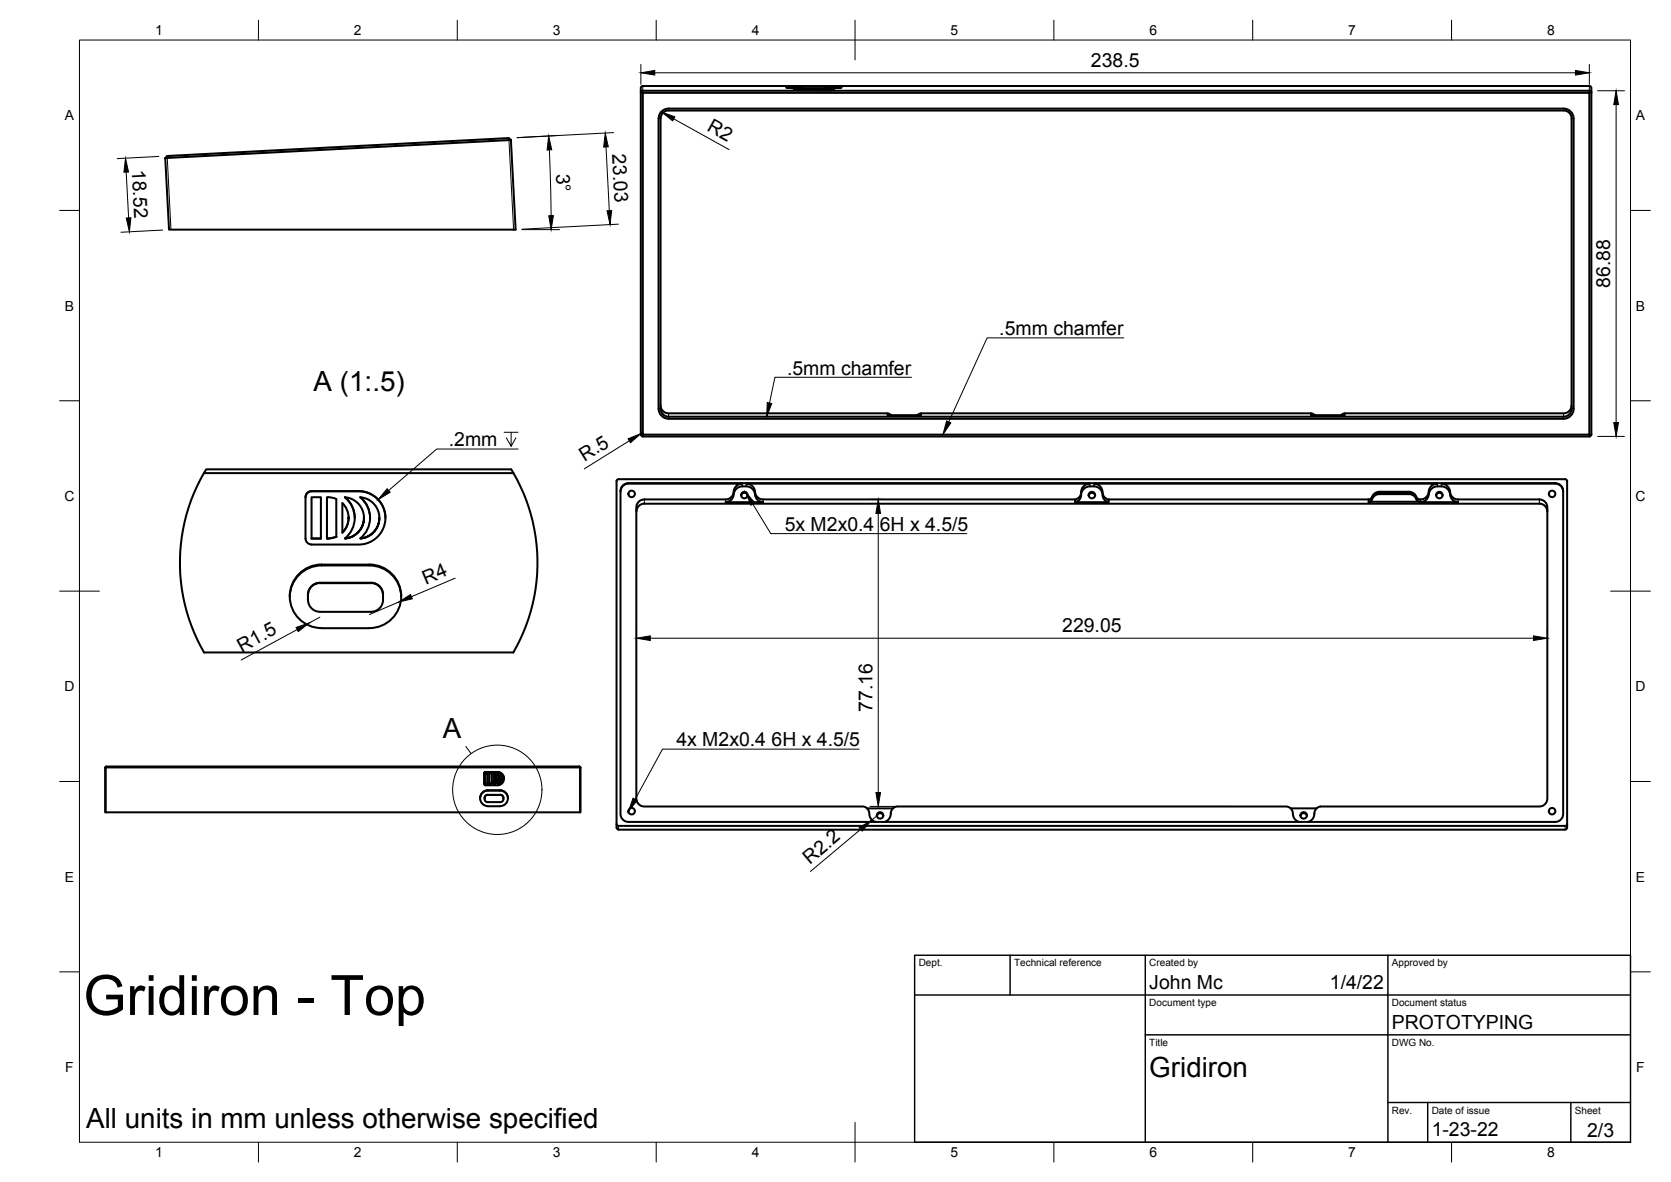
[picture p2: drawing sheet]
<svg xmlns="http://www.w3.org/2000/svg" width="420mm" height="297mm" viewBox="0 0 420 297" stroke-linecap="round" stroke-linejoin="round" font-family="sans-serif">
<!-- layer: Visible -->
<g fill="none" stroke="#000" stroke-width=".51">
<path d="M128.5 35.2l-.6-.5-85.9 4.5-.4 .5M128.5 35.2l-86.9 4.5M128.5 35.2l1.1 22.5h-87.1l-.9-18M161.6 23.3h238v85.9h-238zM161.6 22.8h238M161.6 22.8l-.4 .2-.1 .3M165.6 29.8v73M166.1 29.8v72.9M197.7 22l3.9-.2h7.8l2.2 .2-4 .2h-7.7zM200.4 22.6l2.4 .1M200.4 22.6h-.2M202.3 22.6h-.2"/>
<path d="M202.3 22.6l2.4 .1M202.8 22.4l-2.4 .1M202.8 22.4l-1.3 .1 1.3 .1M204.2 22.6h-.1M204.2 22.5l.8 .1M204.2 22.5v.1M204.7 22.4l-1.2 .1 1.2 .1M204.7 22.4l-2.4 .1M205 22.4l-.8 .1M205 22.4v.3M205 22.5h.8M205.8 22.6h1.1"/>
<path d="M206.8 22.4l.1 .3M206.8 22.6h.1M206.9 22.4h-1.1v.3M206.9 22.5h.8M207.7 22.6v-.2h1.2v.3h-7.2l-2.1-.2 1.9-.2h8.2l-.1 .3-1.9 .1M208.9 22.5h.1M208.9 22.5l.8 .1M393.1 27.8h-225a2 2 0 0 0-2 2M393.1 27.3h-225a2.5 2.5 0 0 0-2.5 2.5M393.2 27.8a2 2 0 0 1 2 2M393.2 27.3a2.5 2.5 0 0 1 2.5 2.5v73M395.2 29.8v72.9a2 2 0 0 1-2 2"/>
<path d="M399.6 22.8l.5 .2v.3M51.3 118.9h77.8M51.8 117.9h76.7a45 45 0 0 1 .6 46.1h-77.8a45 45 0 0 1 .5-46.1zM165.6 102.7a2.5 2.5 0 0 0 2.5 2.5h225M166.1 101.9a2.02 2.02 0 0 0 2 2h55.1M166.1 102.7a2 2 0 0 0 2 2h225M230.6 104.3l1-.4h98.1l.9 .4M231.6 103.9v.4h-8.4v-.4l.9 .4M329.7 103.9v.4h8.4v-.4M395.2 101.9a2.02 2.02 0 0 1-2.1 2h-55l-1 .4M395.7 102.7a2.5 2.5 0 0 1-2.5 2.5M399.6 109.7l.3-.1 .2-.4v-87.2l-.3-.4h-238.3l-.4 .4v87.2l.3 .4 238.2 .1"/>
<path d="M77.1 124l.8-.5 .4-.1h12.2l1.5 .3 2.1 1 1.4 1.3 1.1 2 .3 1.6-.1 1.9-1 2.3-1.2 1.4-2.1 1.2-2 .4h-12.2a1.49 1.49 0 0 1-1.5-1.5v-10.4zM78.3 123.5h12.2l2 .4 1.8 1 1.4 1.4 .9 1.7 .3 2.1M78.3 123.5a1.49 1.49 0 0 0-1.5 1.4M78.3 125h2.4v10.3h-2.4zM82.2 135.3v-10.3h.2l2.2 .4v9.5l-2.2 .4M82.2 135.3h.2zM84.6 134.9l-2.2 .4M86.1 126.4v7.4M86.1 126.4l1 1.5 .4 1.1 .2 1.1M86.7 125l1.8 .4 1.7 1.3 1 1.6 .3 1.8-.3 1.9-1 1.6-1.7 1.3-1.8 .4 1.8-.4 1.7-1.3 1-1.6 .3-1.9M86.7 125a6.7 6.7 0 0 1 0 10.3M86.7 125a6.7 6.7 0 0 1 2.5 5.1"/>
<path d="M87.7 130.1l-.2 1.2-.4 1.1-1 1.4M87.7 130.1v.1M90.6 125l1.8 .4 1.3 .9 1.2 1.6 .5 1.9-.3 1.9-1.1 2-1.6 1.2-1.8 .4 1.8-.4 1.6-1.2 1.1-1.7 .3-1.9M90.6 125a6.7 6.7 0 0 1 0 10.3M90.6 125a6.7 6.7 0 0 1 2.4 5.1M156 123.5a2.02 2.02 0 0 1 2-2h28.6a2.32 2.32 0 0 0-2.2 2.5l-.6 1-1 .5h-20.8a2.02 2.02 0 0 0-2 2v73.2a2.02 2.02 0 0 0 2 2h55.1a1.94 1.94 0 0 1 1.5 2.2l.5 1 1 .7M156.6 122l.7-.4 .7-.2h233a2.02 2.02 0 0 1 2 2v81.1a2.02 2.02 0 0 1-2 2.1h-233a2.02 2.02 0 0 1-2-2.1v-81.1l.2-.7zM162 126.6h225.1M162 126.6a2 2 0 0 0-2 2M182.5 126.2h9.4M186.4 124.5a.81 .81 0 0 1 .8-.6 .81 .81 0 0 1 .8 .6M191.9 126.2a2.23 2.23 0 0 1-2.2-2.5 2.92 2.92 0 0 0-5.1 0 2.25 2.25 0 0 1-2.1 2.5"/>
<path d="M270.3 125.5a1.93 1.93 0 0 0 1.6-2.2 2.26 2.26 0 0 1 2.1-1.8h-86.4a2.32 2.32 0 0 1 2.3 2.5l.3 .7 .6 .5 1.1 .3h78.4v.7h8.4v-.7h65.4a1.11 1.11 0 0 0 1-.9l.8-.7 1-.3h7.4a2.59 2.59 0 0 1 2.1 1.7 2.01 2.01 0 0 0 2.9-2.1l.6-1.1 .7-.4 .8-.2h-86.4a2.5 2.5 0 0 1 2.3 2.9l.6 .7 .8 .4M273.7 124.5a.81 .81 0 0 1 .8-.6 .81 .81 0 0 1 .8 .6M275 122.2a2.53 2.53 0 0 0-3.2 2.7 1.8 1.8 0 0 1-1.5 1.3M275.1 122.2a2.36 2.36 0 0 1 2.2 2.7 1.8 1.8 0 0 0 1.5 1.3M344.1 126.1a1.49 1.49 0 0 0 1.3-1.3l1.1-.6h7.8a2.53 2.53 0 0 1 2.1 1.7l.7 .2zM346.9 123.9l-1.1 .2 1-.4h7.6l.9 .4-1-.2M346.9 123.9h.4M347.3 123.9h6.5M354.3 123.9h-.5M357.2 126.2h9.4M361.1 124.5a.81 .81 0 0 1 .8-.6 .81 .81 0 0 1 .8 .6M362.4 122.2a2.57 2.57 0 0 0-3.3 2.6 2 2 0 0 1-1.9 1.4"/>
<path d="M362.4 122.2a2.37 2.37 0 0 1 2.3 2.6 2 2 0 0 0 1.9 1.4M387.1 126.6a2 2 0 0 1 2 2M393 123.5a2 2 0 0 0-2-2h-28.6a2.32 2.32 0 0 1 2.3 2.5l.5 1 1 .5h20.9a2.02 2.02 0 0 1 2 2v73.2a2.02 2.02 0 0 1-2 2h-55.1a1.94 1.94 0 0 0-1.5 2.2l-.6 1-.9 .7M72.9 150a8 8 0 0 1 8-7.9h12a8 8 0 0 1 8 7.9M75.2 144.2a7.9 7.9 0 0 1 5.7-2.3h12a8 8 0 0 1 8 8 8 8 0 0 1-8 7.9h-12a8 8 0 0 1-7.4-4.9 8 8 0 0 1 1.7-8.7zM78.1 147.6a2.99 2.99 0 0 1 2.3-1.2h12.9a2.99 2.99 0 0 1 3 3 3.4 3.4 0 0 1-2.3 4.3h-13.6a3.3 3.3 0 0 1-3-4.3l.1-.7zM96.3 149.5l-.2-1.2-.8-1a2.85 2.85 0 0 0-2-.8h-12.9a3.1 3.1 0 0 0-3 2.8v.3M26.4 192.9v11.2h119.6v-11.2M26.4 192.9l.3-.3h119l.3 .3M121.8 194.2l.3-.2h3.1l.6 .2 .8 .8 .1 .6-.1 .7-.6 .7-.7 .3h-3.4l-.2-.3zM122.1 194l3.6 .1 .6 .5 .4 1.1M122.1 194.4h.6v2.6h-.6z"/>
<path d="M122.1 197h.6M122.4 199.8l-.3 .2a.95 .95 0 0 0 .5 1.6h3.2M122.6 199.7a.75 .75 0 0 0-.7 .8M122.7 198.7h3M123.1 197h.1M123.1 194.4l-.1 2.6M123.1 194.4l.5 .1v2.4l-.5 .1M124 196.6a1.3 1.3 0 0 0 0-1.9v1.9M124.2 194.4l.8 .4 .4 .9M124.8 195.7l-.2-.8-.4-.5a1.68 1.68 0 0 1 0 2.6M125.1 194.4l.9 .4 .3 .9M125.2 194.4a1.68 1.68 0 0 1 0 2.6"/>
<path d="M125.2 194.4l.4 .5 .2 .8M125.4 195.7l-.4 .9-.8 .4 .8-.4zM125.7 198.6a2 2 0 0 1 2 2 2 2 0 0 1-2 2h-3a2.01 2.01 0 0 1-2-2 2.01 2.01 0 0 1 2-2M125.8 199.8h-3.4M125.8 199.8h.3M125.8 199.7a.75 .75 0 0 1 .8 .8M126.1 199.8l.2 .2a.96 .96 0 0 1-.5 1.6M126.3 195.7l-.2 .7-1 .6 1-.5zM146 192.9h-119.5M120.7 200.6a2 2 0 0 1 2-1.9l3-.1a2.08 2.08 0 0 1 2 2M155 207.1l.4 .4h238.3l.3-.4v-86.3l-.4-.4h-238.2l-.4 .4v87.2M155 208l.1 .2 .4 .3h238"/>
<path d="M218 203.1h6.5M220.5 205a.81 .81 0 0 1 .8-.6 .81 .81 0 0 1 .8 .6M222.4 206.6a2.54 2.54 0 0 0 1.7-2.8l.5-.7 .9-.4h98.1a1.93 1.93 0 0 1 1.5 2.2l.5 1 1 .7M324.5 203.1h6.5M327 205a.81 .81 0 0 1 .8-.6 .81 .81 0 0 1 .8 .6M394 207.1v1.1l-.5 .3"/>
<circle cx="158.8" cy="124.1" r=".81"/>
<circle cx="187.2" cy="124.4" r=".81"/>
<circle cx="274.5" cy="124.4" r=".81"/>
<circle cx="361.9" cy="124.4" r=".81"/>
<circle cx="390.3" cy="124.1" r=".81"/>
<circle cx="158.8" cy="203.9" r=".81"/>
<circle cx="221.3" cy="204.9" r=".81"/>
<circle cx="327.8" cy="204.9" r=".81"/>
<circle cx="390.3" cy="203.9" r=".81"/>
</g>
<!-- layer: Visible Narrow -->
<g fill="none" stroke="#000" stroke-width=".25">
<path d="M42 39.2l1 18.5M127.9 34.7l1.2 23M161.6 21.6v1.7h-.5M166.1 29.8h-.5M168.1 27.3v.5M201.6 21.8v.4M203 22.3v.1M206.8 22.6v.1M207.6 21.8v.4M208.9 22.3v.2M393.1 27.3v.5M395.2 29.8h.5"/>
<path d="M399.6 21.6v1.7h.5M161.1 109.2h.5v.5M166.1 102.7l-.5 .1M168.1 103.9v1.3M393.1 103.9v1.3M395.2 102.7l.5 .1M400.1 109.2h-.5v.5M78.3 123.4v.1M82.4 135.3h.1M90.2 123.4v.1M158 121.4v.1M162 125.5v1.1"/>
<path d="M182.5 125.5v.7M184.4 123.6v.7M186.6 121.5v.7M187.6 121.5v.7M189.8 123.6v.7M191.9 125.5v.7M271.8 123.7v.7M274 121.5v.7M275 121.5v.7M277.2 123.7v.7M344.1 125.5v.6M345 124.9v.5"/>
<path d="M346.9 123.6v.1M346.9 123.9v.3M347.3 123.7v.2M353.8 123.7v.2M354.3 123.6v.1M354.3 123.9v.3M356.1 124.9v.5M357.1 125.5v.6M357.2 125.5v.7M359.2 123.6v.7M361.4 121.5v.7M362.4 121.5v.7"/>
<path d="M364.6 123.6v.7M366.6 125.5v.7M387.1 125.5v1.1M391 121.4v.1M80.4 146.4v.1M80.9 141.9v.2M92.9 141.9v.2M93.3 146.4v.1M26.7 192.6v11.5M122.6 199.8h.1M122.7 198.6v.1M123.1 197h.1"/>
<path d="M125.7 198.6v.1M125.8 199.8h.1M145.7 192.6v11.5M155.5 207.5v1M393.5 207.5v1"/>
</g>
<!-- layer: Visible -->
<g fill="#000" stroke="#000" stroke-width=".25">
<circle cx="204.2" cy="22.5" r=".24"/>
<circle cx="87.6" cy="130.1" r=".24"/>
<circle cx="123.6" cy="196.9" r=".24"/>
<circle cx="124" cy="196.6" r=".24"/>
<circle cx="124.2" cy="194.4" r=".24"/>
<circle cx="124.4" cy="195.7" r=".24"/>
<circle cx="125.1" cy="194.4" r=".24"/>
<circle cx="125.4" cy="195.7" r=".24"/>
<circle cx="126.3" cy="195.7" r=".24"/>
</g>
<!-- layer: Visible Narrow -->
<g fill="#000" stroke="#000" stroke-width=".25">
<circle cx="122.1" cy="194" r=".11"/>
<circle cx="125" cy="194" r=".11"/>
</g>
<!-- layer: Border -->
<g fill="none" stroke="#000" stroke-width=".25">
<path d="M20 10.1h390v276.9h-390zM65 5.1v5M115 5.1v5M165 5.1v5M215 5.1v10M265 5.1v5M315 5.1v5M365 5.1v5M15 52.9h5M410 52.9h5M15 100.7h5M410 100.7h5"/>
<path d="M15 148.6h10M405 148.6h10M15 196.4h5M410 196.4h5M15 244.2h5M410 244.2h5M65 287v5M115 287v5M165 287v5M215 282.1v9.9M265 287v5M315 287v5"/>
<path d="M365 287v5"/>
</g>
<!-- layer: TitleBlock -->
<path d="M230 240.1h180v46.9h-180zM230 250h180M254 240.1v9.9M288 240.1v46.9M349 240.1v46.9M288 260.1h122M349 277.1h61M359 277.1v9.9M395 277.1v9.9" fill="none" stroke="#000" stroke-width=".36"/>
<!-- layer: Annotations -->
<g fill="none" stroke="#000" stroke-width=".25">
<path d="M229.2 94.8h-34.4l-1.3 6.5M282.6 84.9h-34.4l-9.7 21.1M126.8 108.6h3.5M128.5 108.6v3.5l-1.2-2.1M129.7 110l-1.2 2.1M130.3 112.8h-20.5l-12.1 10.5M189.3 126.7l4.5 7.4h49.3M117.1 187.6l1.3 1.8M216 188.3h-49.4l-6.9 12.6"/>
<circle cx="125" cy="198.5" r="11.2"/>
</g>
<!-- layer: Dimensions -->
<g fill="none" stroke="#000" stroke-width=".25">
<path d="M161.1 16.2v5M164.6 18.3h231.5M399.6 16.2v5M39.9 39.3l-10.4 .6M138.1 37.7l.5 16.5M152.4 36.9l.8 16M154.3 33.3l-24.3 1.3 10.1-.5M169.4 29.9l13.9 7.7M401.7 22.8h6.8M406.4 26.3v79.9M31.7 43.3l.6 11.5M40.9 57.8l-10.5 .6"/>
<path d="M131.2 57.7h9.5M155.5 56.3l-24.3 1.3M158.2 110.8l-11.3 7M161.6 108.7l-.4 .2M401.7 109.7h6.8M218.7 125.5h3.2M220.8 129v70.2M74.7 158.2l-14.1 7.7M80.4 155.1l-2.6 1.4M100.2 151.3l-7.3 3.1M114.4 145.3l-10.9 4.7M160 158.3v.9"/>
<path d="M389.1 158.3v.9M163.5 160.4h222.1M216.4 208.4l-12.6 10.6M218.7 202.7h90.1M220.8 204.8l-1.7 1.4"/>
</g>
<g fill="#000" stroke="#000" stroke-width=".25">
<path d="M161.1 18.3l3.5-.6v1.2zM396.1 17.7l3.5 .6-3.5 .6zM138 34.2l.7 3.4-1.1 .1zM152.2 33.4l.8 3.5-1.2 .1zM166.4 28.2l3.3 1.2-.6 1zM406.4 22.8l.6 3.5h-1.2zM31.6 39.8l.7 3.4-1.1 .1zM31.7 54.8l1.2-.1-.4 3.6zM138 54.2h1.1l-.5 3.5zM152.6 53l1.2-.1-.4 3.5zM157.9 110.3l3.3-1.4-2.7 2.4zM405.8 106.2h1.2l-.6 3.5z"/>
<path d="M220.8 125.5l.6 3.5h-1.2zM74.4 157.7l3.4-1.2-2.8 2.2zM100.2 151.3l3-1.9 .5 1.1zM160 160.4l3.5-.6v1.2zM385.6 159.8l3.5 .6-3.5 .6zM220.2 199.2h1.2l-.6 3.5zM216 208l3.1-1.8-2.3 2.7z"/>
</g>
<!-- layer: Annotations -->
<path d="M192.9 101.2l1.2 .2-1.3 3.3zM238 105.8l1.1 .5-2 2.9zM97.3 122.8l.8 .9-3 1.8zM187.5 123.7l2.3 2.7-1 .6zM159.2 200.6l1 .5-2.2 2.8z" fill="#000" stroke="#000" stroke-width=".25"/>
<text font-size="14" x="20.9" y="255.1">Gridiron - Top</text>
<g font-size="7">
<text x="78.9" y="98.2">A (1:.5)</text>
<text x="111.4" y="185.3">A</text>
<text x="289" y="270.6">Gridiron</text>
<text x="21.7" y="283.5">All units in mm unless otherwise specified</text>
</g>
<g font-size="4.9">
<text x="274.3" y="16.8">238.5</text>
<text x="177.5" y="32.8" transform="rotate(29 177.5 32.8)">R2</text>
<text x="153.9" y="38.8" transform="rotate(87 153.9 38.8)">23.03</text>
<text x="33.2" y="42.7" transform="rotate(87 33.2 42.7)">18.52</text>
<text x="139.8" y="43.6" transform="rotate(88 139.8 43.6)">3°</text>
<text x="404.9" y="72.4" transform="rotate(-90 404.9 72.4)">86.88</text>
<text x="251.3" y="84.2">.5mm chamfer</text>
<text x="197.9" y="94.1">.5mm chamfer</text>
<text x="112.9" y="112.1">.2mm</text>
<text x="147" y="116" transform="rotate(-32 147 116)">R.5</text>
<text x="197.3" y="133.4">5x M2x0.4</text>
<text x="221.2" y="133.4">6H x 4.5/5</text>
<text x="107.1" y="146.9" transform="rotate(-23 107.1 146.9)">R4</text>
<text x="267.1" y="158.9">229.05</text>
<text x="60.8" y="164.1" transform="rotate(-29 60.8 164.1)">R1.5</text>
<text x="219.4" y="178.9" transform="rotate(-90 219.4 178.9)">77.16</text>
<text x="170.1" y="187.6">4x M2x0.4</text>
<text x="194" y="187.6">6H x 4.5/5</text>
<text x="203.6" y="217.3" transform="rotate(-40 203.6 217.3)">R2.2</text>
<text x="289" y="248.5">John Mc</text>
<text x="334.4" y="248.5">1/4/22</text>
<text x="350" y="258.6">PROTOTYPING</text>
<text x="360" y="285.5">1-23-22</text>
<text x="399.1" y="285.7">2/3</text>
</g>
<g font-size="3.5">
<text x="39" y="8.8">1</text>
<text x="89" y="8.8">2</text>
<text x="139" y="8.8">3</text>
<text x="189" y="8.8">4</text>
<text x="239" y="8.8">5</text>
<text x="289" y="8.8">6</text>
<text x="339" y="8.8">7</text>
<text x="389" y="8.8">8</text>
<text x="16.3" y="30.2">A</text>
<text x="411.3" y="30.2">A</text>
<text x="16.3" y="78">B</text>
<text x="411.3" y="78">B</text>
<text x="16.2" y="125.9">C</text>
<text x="411.2" y="125.9">C</text>
<text x="16.2" y="173.7">D</text>
<text x="411.2" y="173.7">D</text>
<text x="16.3" y="221.6">E</text>
<text x="411.3" y="221.6">E</text>
<text x="16.4" y="269.4">F</text>
<text x="411.4" y="269.4">F</text>
<text x="39" y="290.8">1</text>
<text x="89" y="290.8">2</text>
<text x="139" y="290.8">3</text>
<text x="189" y="290.8">4</text>
<text x="239" y="290.8">5</text>
<text x="289" y="290.8">6</text>
<text x="339" y="290.8">7</text>
<text x="389" y="290.8">8</text>
</g>
<g font-size="2.5">
<text x="231" y="242.9">Dept.</text>
<text x="255" y="242.9">Technical reference</text>
<text x="289" y="242.9">Created by</text>
<text x="350" y="242.9">Approved by</text>
<text x="289" y="252.8">Document type</text>
<text x="350" y="252.8">Document status</text>
<text x="289" y="262.9">Title</text>
<text x="350" y="262.9">DWG No.</text>
<text x="350" y="279.9">Rev.</text>
<text x="360" y="279.9">Date of issue</text>
<text x="396" y="279.9">Sheet</text>
</g>
</svg>
